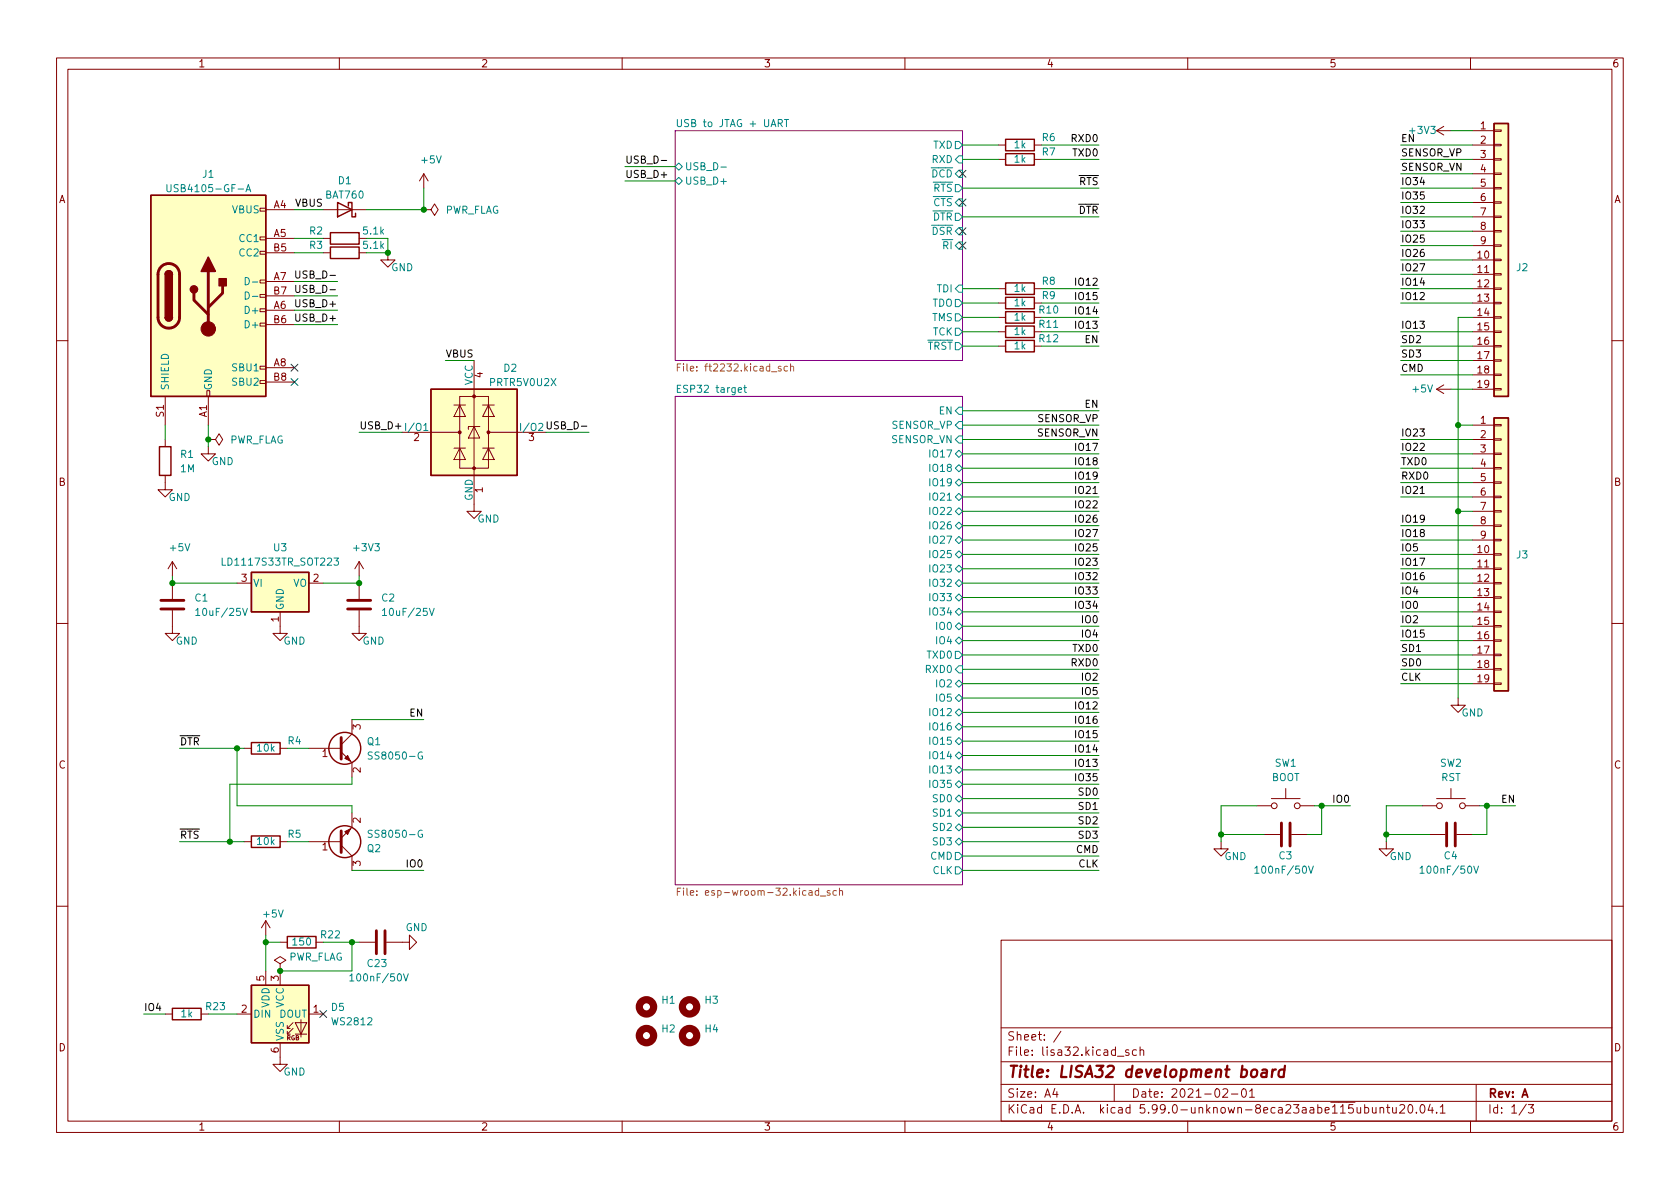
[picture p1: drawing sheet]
<svg xmlns="http://www.w3.org/2000/svg" width="297mm" height="210mm" viewBox="0 0 297 210" stroke-linecap="round" stroke-linejoin="round" font-family="sans-serif">
<g fill="none" stroke="#840000" stroke-width=".18">
<path d="M10 10.2h277v190.1h-277zM12 12.2h273v186.1h-273zM60 10.2v2M110 10.2v2M160 10.2v2M210 10.2v2M260 10.2v2M46 36.8h1v.5h-1zM47 37.1h5.1M57.1 37.1h7.7M74.9 37.1h1.3l.6-1 .7 1-.7 1-.6-1M74.9 37.1h.1"/>
<path d="M74.9 30.7l-.7 1.3M74.9 30.7v2.6M74.9 30.7l.8 1.3M176.5 25.6h1.3M176.5 28.2h1.3M182.9 25.6h1.2M182.9 28.2h1.2M254 23.1l1.3 .8M254 23.1h2.5M255.3 22.3l-1.3 .8M260.3 25.6h3.9M260.3 28.2h3.9"/>
<path d="M260.3 23.1h3.9M260.3 30.7h3.9M260.3 33.3h3.9M260.3 35.8h3.9M260.3 38.3h3.9M264.2 38.2h1.2v.3h-1.2zM264.2 35.7h1.2v.2h-1.2zM264.2 33.1h1.2v.3h-1.2zM264.2 30.6h1.2v.3h-1.2zM264.2 28.1h1.2v.2h-1.2zM264.2 25.5h1.2v.3h-1.2zM264.2 23h1.2v.2h-1.2z"/>
<path d="M46 57.1h1v.6h-1zM46 54.6h1v.5h-1zM46 52.1h1v.5h-1zM46 49.5h1v.5h-1zM46 44.4h1v.6h-1zM46 41.9h1v.5h-1zM47 42.2h5.1M47 54.9h5.1M47 49.8h5.1M47 44.7h5.1M47 57.4h5.1M47 52.3h5.1"/>
<path d="M57.1 42.2h1.3M57.1 44.7h1.3M63.5 42.2h1.3M63.5 44.7h1.3M68.6 44.7v1.3h1.2l-1.2 1.2-1.3-1.2h1.3M176.5 56.1h1.3M176.5 58.7h1.3M176.5 51h1.3M176.5 53.6h1.3M182.9 56.1h1.2M182.9 58.7h1.2M182.9 51h1.2"/>
<path d="M182.9 53.6h1.2M260.3 56.1h3.9M260.3 58.7h3.9M260.3 51h3.9M260.3 53.6h3.9M260.3 46h3.9M260.3 48.5h3.9M260.3 40.9h3.9M260.3 43.4h3.9M264.2 50.9h1.2v.3h-1.2zM264.2 53.5h1.2v.2h-1.2zM264.2 56h1.2v.3h-1.2z"/>
<path d="M264.2 58.5h1.2v.3h-1.2zM264.2 48.4h1.2v.2h-1.2zM264.2 43.3h1.2v.3h-1.2zM264.2 40.8h1.2v.2h-1.2zM264.2 45.8h1.2v.3h-1.2zM10 60.2h2M29.2 70.1v5.1M29.2 77.7v1.3M36.6 69.1h.5v1h-.5zM36.8 79v1.3h1.3l-1.3 1.2-1.2-1.2h1.2M36.8 77.7h1.3l.6-1 .7 1-.7 1-.6-1M36.8 77.7h.1"/>
<path d="M36.8 70.1v5.1M46 67.3h1v.5h-1zM46 64.8h1v.5h-1zM47 65h5.1M47 67.6h5.1M71.1 76.4h10.2M80.3 79.2h2M80.3 71.6h2M81.3 70.1h5.1v12.7h-5.1zM81.3 79.2l1 2.1h-2zM81.3 71.6l1 2.1h-2zM83.8 75.4l1 2.1h-2z"/>
<path d="M83.8 63.7v26.7h1.3l-1.3 1.3-1.3-1.3h1.3M84.8 75.4h-2v.5M85.3 79.2h2.1M85.3 71.6h2.1M86.4 79.2l1 2.1h-2.1zM86.4 71.6l1 2.1h-2.1zM86.4 76.4h10.1M176.5 61.2h1.3M182.9 61.2h1.2M254 68.8h2.5M254 68.8l1.3 .8M255.3 68.1l-1.3 .7"/>
<path d="M260.3 61.2h3.9M260.3 75.2h3.9M260.3 77.7h3.9M260.3 63.7h3.9M260.3 66.3h3.9M260.3 68.8h3.9M264.2 77.6h1.2v.2h-1.2zM264.2 75.1h1.2v.2h-1.2zM264.2 61.1h1.2v.2h-1.2zM264.2 63.6h1.2v.3h-1.2zM264.2 66.2h1.2v.2h-1.2zM264.2 68.7h1.2v.3h-1.2z"/>
<path d="M285 60.2h2M29.2 84.1v2.5h1.3l-1.3 1.3-1.3-1.3h1.3M30.5 99.3l-.8 1.3M30.5 99.3v2.5M30.5 99.3l.7 1.3M63.5 99.3l-.8 1.3M63.5 99.3v2.5M63.5 99.3l.8 1.3M260.3 98h3.9M260.3 80.3h3.9M260.3 82.8h3.9M260.3 85.3h3.9"/>
<path d="M260.3 87.9h3.9M260.3 90.4h3.9M260.3 93h3.9M260.3 95.5h3.9M264.2 95.4h1.2v.2h-1.2zM264.2 92.8h1.2v.3h-1.2zM264.2 90.3h1.2v.2h-1.2zM264.2 87.8h1.2v.2h-1.2zM264.2 97.9h1.2v.3h-1.2zM264.2 85.2h1.2v.3h-1.2zM264.2 82.7h1.2v.2h-1.2zM264.2 80.1h1.2v.3h-1.2z"/>
<path d="M10 110.2h2M30.5 107.9v4.1h1.2l-1.2 1.3-1.3-1.3h1.3M30.5 103.1v2.8M41.9 103.1h2.5M49.5 108.2v3.8h1.3l-1.3 1.3-1.2-1.3h1.2M54.6 103.1h2.5M63.5 107.9v4.1h1.3l-1.3 1.3-1.3-1.3h1.3M63.5 103.1v2.8M260.3 100.6h3.9M260.3 103.1h3.9M260.3 105.7h3.9M260.3 108.2h3.9"/>
<path d="M260.3 110.7h3.9M260.3 113.3h3.9M260.3 115.8h3.9M260.3 118.4h3.9M264.2 103h1.2v.2h-1.2zM264.2 105.5h1.2v.3h-1.2zM264.2 108.1h1.2v.2h-1.2zM264.2 110.6h1.2v.3h-1.2zM264.2 113.2h1.2v.2h-1.2zM264.2 115.7h1.2v.2h-1.2zM264.2 118.2h1.2v.3h-1.2zM264.2 100.5h1.2v.2h-1.2z"/>
<path d="M285 110.2h2M43.2 132.3h1.2M49.5 132.3h1.3M54.6 132.3h5.7M60.3 133l1.9 1.9v2.5M62.2 127.2v2.6l-1.9 1.9M227.3 139.4v1.8M256.5 139.4v1.8M257.8 123.4v1.3h1.3l-1.3 1.3-1.3-1.3h1.3M260.3 120.9h3.9M264.2 120.8h1.2v.2h-1.2zM43.2 148.8h1.2"/>
<path d="M49.5 148.8h1.3M54.6 148.8h5.7M60.3 149.5l1.9 1.9v2.5M62.2 143.8v2.5l-1.9 1.9M215.9 148.8v1.3h1.3l-1.3 1.3-1.3-1.3h1.3M222.2 142.5h2.6M223.5 147.6h2.8M224.8 141.2h5.1M228.3 147.6h2.8M229.9 142.5h2.5M245.1 148.8v1.3h1.3l-1.3 1.3-1.3-1.3h1.3M251.5 142.5h2.5"/>
<path d="M252.7 147.6h2.8M254 141.2h5.1M257.6 147.6h2.7M259.1 142.5h2.5M10 160.2h2M29.2 179.3h1.3M35.6 179.3h1.2M41.9 179.3h2.5M47 162.8v2.5M47 171.7v2.5M47 162.8l-.8 1.3M47 162.8l.8 1.3"/>
<path d="M49.5 170.4l1-.6-1-.6-1 .6 1 .6v1.3M49.5 171.7h.1M49.5 166.6h1.3M49.5 171.7v2.5M54.6 179.3h2.5M55.9 166.6h1.2M63.5 166.6h2.8M68.3 166.6h4.1v-1.3l1.3 1.3-1.3 1.3v-1.3M177 166.3h108v32h-108zM285 160.2h2M49.5 184.4v3.8h1.3l-1.3 1.3-1.2-1.3h1.2M50.8 181.9h.5"/>
<path d="M51.8 181.9l-1 1v-.5M51.8 180.8l-1 1.1v-.5M52.2 180.8h2l-1 2.1zM52.2 182.9h2M53.2 180.3v3.1M60 198.3v2M110 198.3v2M160 198.3v2M177 194.8h108M177 191.8h108M177 187.8h108M177 181.8h108"/>
<path d="M186.5 192.5l-.4 1h1M186.9 193v1M187.6 182.4l-1.3 1.9M197 191.8v3M197.6 186.8h1.1M199.6 185.7l-.4-.1-.2 .2 .1 .3 .5 .1v.4h-.6M200.9 185.7l-.4-.1-.3 .3v.4l.2 .3h.5M201.6 185.8l.2-.2 .3 .1 .1 .9M201.6 185.1v1.5M210 198.3v2M216.2 192.7l.6-.2 .2 .2 .1 .3-1 1h1M217.7 193.5h1.2"/>
<path d="M219.7 192.6l.2-.1a.81 .81 0 0 1 .5 .7 .81 .81 0 0 1-.3 .8h-.1a.81 .81 0 0 1-.6-.6 .81 .81 0 0 1 .3-.8zM220.9 193l.5-.5v1.5M220.9 194h.9M244 196l.2-.2 .4 .1v.9M244 195.8v1M245.1 195.8h.6M245.4 195.3v1.3l.3 .2M246.2 195.8l.1 1h.3l.3-.1M246.9 195.8v1M247.5 195.5l.6-.2 .2 .2 .1 .3-1 1h1M249.1 195.5l.2-.2a.81 .81 0 0 1 .6 .7 .81 .81 0 0 1-.3 .8h-.2a.81 .81 0 0 1-.3-1.3zM250.4 196.7v.1"/>
<path d="M251.3 195.4l.1-.1a.81 .81 0 0 1 .6 .7 .81 .81 0 0 1-.3 .8h-.1a.81 .81 0 0 1-.6-.6 .81 .81 0 0 1 .3-.8zM252.9 195.3l-.4 1h.9M253.2 195.8v1M254 196.7v.1M254.7 195.8l.4-.5v1.5M254.7 196.8h.8M260 198.3v2M261 191.8v6.5M269.9 195.3l-1.3 1.9M270.2 195.3h1l-.6 .6 .5 .1v.7l-.2 .1h-.5l-.2-.1"/>
<circle cx="225.3" cy="142.5" r=".51"/>
<circle cx="229.4" cy="142.5" r=".51"/>
<circle cx="254.5" cy="142.5" r=".51"/>
<circle cx="258.6" cy="142.5" r=".51"/>
</g>
<path d="M223.2 189.2l.2-.1 .6 .1-.1 1.3M224 189.6l-.7 .1a.4 .4 0 0 0-.3 .3 .4 .4 0 0 0 .2 .5l.7-.1M225 189.1l-.2 1.4M225.6 189.1l-.4 .1-.2 .3M227.1 189.2a.66 .66 0 0 0-1 .3l-.1 .6 .2 .3 .2 .1 .6-.1M227.2 188.5l-.3 2" fill="none" stroke="#840000" stroke-width=".4"/>
<g fill="#fff" stroke="#fff" stroke-width=".18">
<path d="M119.4 70.1h50.8v86.4h-50.8z"/>
<path d="M119.4 23.1h50.8v40.6h-50.8z"/>
</g>
<path d="M119.4 23.1h50.8v40.6h-50.8zM119.4 70.1h50.8v86.4h-50.8z" fill="none" stroke="#840084" stroke-width=".18"/>
<g fill="none" stroke="#008484" stroke-width=".18">
<path d="M29.5 32.6v1.1l.3 .2h.3l.1-.2v-1.1M43.5 33.9l.4-1.3 .4 1.3M43.6 33.5h.6M119.4 32l.6-.6 .6 .6-.6 .6zM119.4 29.5l.6-.7 .6 .7-.6 .6zM119.8 21.1v1.1l.2 .2h.2l.3-.2v-1.1M127.5 29.5h.9M138.7 21.1h.7M139.1 21.1v1.3M168.9 25h.6l.7 .6-.7 .7h-.6zM168.9 32.6h.6l.7 .7-.7 .6h-.6zM168.9 37.7h.6l.7 .6-.7 .7h-.6z"/>
<path d="M169.5 27.6h.7v1.2h-.7l-.6-.6zM169.5 30.1h.7v1.3h-.7l-.6-.7zM169.5 35.2h.7v1.2h-.7l-.6-.6zM43.4 49.1a.64 .64 0 0 1 .7 .6 .64 .64 0 0 1-.7 .7zM43.4 51.6a.64 .64 0 0 1 .7 .7 .64 .64 0 0 1-.7 .6zM44.6 49.9h1M44.6 52.4h1M168.9 55.5h.6l.7 .6-.7 .7h-.6zM168.9 58h.6l.7 .7-.7 .6h-.6zM168.9 53h.6l.7 .6-.7 .6h-.6zM169.5 40.3h.7v1.2h-.7l-.6-.6zM169.5 42.8h.7v1.3h-.7l-.6-.7z"/>
<path d="M169.5 50.4h.7v1.3h-.7l-.6-.7zM74.9 76.1h.8M119.8 68.7h.4M120.4 68.1h-.6v1.3h.6M131.5 68.5h.5M131.7 68.1v1.1l.3 .2M168.9 60.6h.6l.7 .6-.7 .6h-.6zM169.5 72h.7v1.3h-.7l-.6-.7zM169.5 74.5h.7v1.3h-.7l-.6-.6zM169.5 77.1h.7v1.3h-.7l-.6-.7zM39.3 98.7v1.3h.6M59.1 98.7h.7l-.4 .5 .4 .1v.5l-.2 .2-.5-.2"/>
<path d="M168.9 80.3l.6-.7 .7 .7-.7 .6zM168.9 82.8l.6-.6 .7 .6-.7 .6zM168.9 85.3l.6-.6 .7 .6-.7 .7zM168.9 87.9l.6-.7 .7 .7-.7 .6zM168.9 93l.6-.7 .7 .7-.7 .6zM168.9 95.5l.6-.6 .7 .6-.7 .6zM169.5 89.8l.7 .6-.7 .7-.6-.7zM169.5 97.4l.7 .6-.7 .7-.6-.7zM34.6 107.9l.4-.3v1.2M34.6 108.8h.7M42.9 107.6l.4 1.2 .4-1.2M67.6 107.9l.4-.3v1.2"/>
<path d="M67.6 108.8h.8M75.9 107.6l.4 1.2 .5-1.2M168.9 100.6l.6-.7 .7 .7-.7 .6zM168.9 103.1l.6-.6 .7 .6-.7 .7zM168.9 105.7l.6-.7 .7 .7-.7 .6zM168.9 108.2l.6-.6 .7 .6-.7 .6zM168.9 110.7l.6-.6 .7 .6-.7 .7zM168.9 113.3l.6-.7 .7 .7-.7 .6zM168.9 115.2h.6l.7 .6-.7 .7h-.6zM169.5 117.7h.7v1.3h-.7l-.6-.6zM65.8 133h-.5l-.1 .1v.4l.5 .2 .1 .3-.2 .2h-.5M74.6 133a.59 .59 0 0 0-.7 .6 .59 .59 0 0 0 .7 .6l.1-.5h-.2"/>
<path d="M168.9 123.4l.6-.6 .7 .6-.7 .7zM168.9 126l.6-.7 .7 .7-.7 .6zM168.9 128.5l.6-.6 .7 .6-.7 .7zM168.9 131.1l.6-.7 .7 .7-.7 .6zM168.9 133.6l.6-.6 .7 .6-.7 .6zM168.9 136.1l.6-.6 .7 .6-.7 .7zM168.9 138.7l.6-.7 .7 .7-.7 .6zM169.5 120.3l.7 .6-.7 .6-.6-.6zM65.8 146.9l-.5-.1-.1 .1v.4l.5 .2 .1 .3-.2 .3-.5-.1M74.6 146.9a.59 .59 0 0 0-.7 .5 .59 .59 0 0 0 .7 .6l.1-.5h-.2M168.9 141.2l.6-.6 .7 .6-.7 .7zM168.9 143.8l.6-.7 .7 .7-.7 .6z"/>
<path d="M168.9 146.3l.6-.6 .7 .6-.7 .6zM168.9 150.7h.6l.7 .7-.7 .6h-.6zM168.9 148.8l.6-.6 .7 .6-.7 .7zM168.9 153.3h.6l.7 .6-.7 .7h-.6zM221.9 153.5l.3-.3v1.2M221.9 154.4h.7M231.4 153.2l.4 1.2 .4-1.2M251.1 153.5l.3-.3v1.2M251.1 154.4h.7M260.6 153.2l.4 1.2 .4-1.2M61.8 172.6l.4-.4v1.3M61.8 173.5h.8"/>
<path d="M71.3 172.2l.5 1.3 .4-1.3"/>
</g>
<g fill="none" stroke="#848400" stroke-width=".18">
<path d="M119.8 64.9h.4M120.4 64.3h-.6v1.3M139.2 64.8h-.3l-.3 .2 .2 .6h.4M139.8 64.9l.2-.1h.3v.8M139.8 64.3v1.3M119.8 157.7h.4M120.4 157.1h-.6v1.2M120.9 157.1v.1M120.9 157.5v.8M145 158.4h1M146.7 157.5h-.3l-.1 .2v.1l.4 .2v.3h-.4M147.9 157.5h-.4l-.2 .2 .1 .6h.5"/>
<path d="M148.4 157.6l.2-.1h.3l.1 .8M148.4 157.1v1.2"/>
</g>
<g fill="#ffffc2" stroke="#ffffc2" stroke-width=".18">
<path d="M26.7 34.5h20.3v35.6h-20.3z"/>
<path d="M264.2 73.9h2.5v48.3h-2.5z"/>
<path d="M76.2 68.8h15.2v15.3h-15.2z"/>
<path d="M44.4 101.2h10.2v7h-10.2z"/>
<path d="M44.4 174.2h10.2v10.2h-10.2z"/>
<path d="M264.2 21.8h2.5v48.3h-2.5z"/>
</g>
<g fill="none" stroke="#840000" stroke-width=".25">
<path d="M26.7 34.5h20.3v35.6h-20.3zM59.7 35.8l2.5 1.3-2.5 1.2zM61.6 36.4v-.6h.6v2.5h.7v-.6M177.8 24.6h5.1v2.1h-5.1zM177.8 27.2h5.1v2h-5.1zM264.2 21.8h2.5v48.3h-2.5zM29.2 56.1a.64 .64 0 0 0 .6 .7 .64 .64 0 0 0 .7-.7M29.2 48.5a.64 .64 0 0 1 .6-.6 .64 .64 0 0 1 .7 .6M58.4 41.1h5.1v2.1h-5.1zM58.4 43.7h5.1v2h-5.1zM177.8 55.1h5.1v2h-5.1zM177.8 57.7h5.1v2h-5.1z"/>
<path d="M177.8 50h5.1v2.1h-5.1zM177.8 52.6h5.1v2h-5.1zM28.2 79h2v5.1h-2zM76.2 68.8h15.2v15.3h-15.2zM177.8 60.2h5.1v2h-5.1zM264.2 73.9h2.5v48.3h-2.5zM44.4 101.2h10.2v7h-10.2zM44.4 131.3h5.1v2h-5.1zM44.4 147.8h5.1v2.1h-5.1zM30.5 178.3h5.1v2h-5.1zM44.4 174.2h10.2v10.2h-10.2zM50.8 165.6h5.1v2h-5.1z"/>
<circle cx="61" cy="132.3" r="2.82"/>
<circle cx="61" cy="148.8" r="2.82"/>
</g>
<g fill="none" stroke="#840000" stroke-width=".51">
<path d="M28.5 47.2a1.91 1.91 0 0 1 2.1-.5 1.91 1.91 0 0 1 1.1 1.8v7.6a1.91 1.91 0 0 1-1.9 1.9 1.91 1.91 0 0 1-1.9-1.9v-7.8l.2-.6zM34.3 51.8v1.3l2.5 2.5M36.8 48v10.2M39.4 50.5v1.3l-2.6 2.6M28.4 107.7h4.1M28.4 106.2h4.1M61.5 107.7h4M61.5 106.2h4M60.3 130.4v3.8M60.3 146.9v3.8M226.6 145.5v4.1M228.1 145.5v4.1"/>
<path d="M255.8 145.5v4.1M257.3 145.5v4.1M66.5 164.6v4.1M68.1 164.6v4.1"/>
</g>
<g fill="#840000" stroke="#840000" stroke-width=".25">
<path d="M29.2 56.1h1.3a.64 .64 0 0 1-.7 .7 .64 .64 0 0 1-.6-.7z"/>
<path d="M29.4 48.1a.64 .64 0 0 1 .7-.2 .64 .64 0 0 1 .4 .6h-1.3z"/>
<path d="M29.2 48.5h1.3v7.6h-1.3z"/>
<path d="M38.7 49.3h1.3v1.2h-1.3z"/>
<path d="M36.8 45.5l1.3 2.5h-2.5z"/>
<circle cx="34.3" cy="51.2" r=".63"/>
</g>
<g fill="#840000" stroke="#840000" stroke-width=".18">
<path d="M61 147.1l1-.5-.5 1z"/>
<path d="M61 134.1l.5-.5 .5 1z"/>
<circle cx="36.8" cy="58.2" r="1.27"/>
<circle cx="81.3" cy="76.4" r=".25"/>
<circle cx="83.8" cy="82.8" r=".25"/>
<circle cx="83.8" cy="70.1" r=".25"/>
<circle cx="86.4" cy="76.4" r=".25"/>
</g>
<g fill="none" stroke="#840000" stroke-width="1.3">
<circle cx="114.3" cy="178" r="1.27"/>
<circle cx="121.9" cy="178" r="1.27"/>
<circle cx="114.3" cy="183.1" r="1.27"/>
<circle cx="121.9" cy="183.1" r="1.27"/>
</g>
<path d="M116.9 28.4h1M52.3 50.4v1.1l.2 .2h.3l.2-.2v-1.1M52.3 47.9v1l.2 .3h.3l.2-.3v-1M96.7 74.6v1l.3 .2h.2l.3-.2v-1M251.1 87.3h.7" fill="none" stroke="#000" stroke-width=".18"/>
<g fill="none" stroke="#008400" stroke-width=".18">
<path d="M52.1 37.1h5M74.9 33.3v3.8h-10.1M110.5 32h8.9M110.5 29.5h8.9M170.2 33.3h24.1M170.2 38.3h24.1M170.2 25.6h6.3M170.2 28.2h6.3M184.1 25.6h10.2M184.1 28.2h10.2M247.6 30.7h12.7M247.6 33.3h12.7"/>
<path d="M247.6 35.8h12.7M247.6 38.3h12.7M247.6 25.6h12.7M247.6 28.2h12.7M256.5 23.1h3.8M52.1 44.7h5M52.1 42.2h5M52.1 57.4h7.6M52.1 54.9h7.6M52.1 52.3h7.6M52.1 49.8h7.6M64.8 42.2h3.8v2.5h-3.8"/>
<path d="M170.2 58.7h6.3M170.2 51h6.3M170.2 53.6h6.3M170.2 56.1h6.3M184.1 58.7h10.2M184.1 51h10.2M184.1 53.6h10.2M184.1 56.1h10.2M247.6 58.7h12.7M247.6 40.9h12.7M247.6 51h12.7M247.6 53.6h12.7"/>
<path d="M247.6 46h12.7M247.6 48.5h12.7M247.6 43.4h12.7M260.3 56.1h-2.5v67.3M29.2 75.2v2.5M36.8 75.2v3.8M63.5 76.4h7.6M78.7 63.7h5.1M96.5 76.4h7.6M170.2 77.7h24.1M170.2 61.2h6.3M170.2 75.2h24.1"/>
<path d="M170.2 72.6h24.1M184.1 61.2h10.2M247.6 63.7h12.7M247.6 77.7h12.7M247.6 61.2h12.7M247.6 66.3h12.7M256.5 68.8h3.8M257.8 75.2h2.5M170.2 80.3h24.1M170.2 82.8h24.1M170.2 98h24.1M170.2 85.3h24.1"/>
<path d="M170.2 87.9h24.1M170.2 90.4h24.1M170.2 93h24.1M170.2 95.5h24.1M247.6 80.3h12.7M247.6 82.8h12.7M247.6 98h12.7M247.6 85.3h12.7M247.6 87.9h12.7M247.6 93h12.7M247.6 95.5h12.7M257.8 90.4h2.5"/>
<path d="M30.5 101.8v1.3h11.4M63.5 101.8v1.3h-6.4M170.2 110.7h24.1M170.2 113.3h24.1M170.2 115.8h24.1M170.2 118.4h24.1M170.2 108.2h24.1M170.2 105.7h24.1M170.2 103.1h24.1M170.2 100.6h24.1M247.6 110.7h12.7M247.6 113.3h12.7"/>
<path d="M247.6 115.8h12.7M247.6 118.4h12.7M247.6 108.2h12.7M247.6 105.7h12.7M247.6 103.1h12.7M247.6 100.6h12.7M31.7 132.3h11.5M41.9 132.3v10.2h20.3v1.3M50.8 132.3h3.8M62.2 137.4v1.3h-21.6v10.1M62.2 127.2h12.7M170.2 120.9h24.1"/>
<path d="M170.2 138.7h24.1M170.2 123.4h24.1M170.2 126h24.1M170.2 128.5h24.1M170.2 131.1h24.1M170.2 133.6h24.1M170.2 136.1h24.1M247.6 120.9h12.7M31.7 148.8h11.5M50.8 148.8h3.8M62.2 153.9h12.7M170.2 148.8h24.1"/>
<path d="M170.2 153.9h24.1M170.2 143.8h24.1M170.2 146.3h24.1M170.2 151.4h24.1M170.2 141.2h24.1M215.9 147.6h7.6M222.2 142.5h-6.3v6.3M232.4 142.5h6.4M233.7 142.5v5.1h-2.6M245.1 147.6h7.6M251.5 142.5h-6.4v6.3M261.6 142.5h6.4"/>
<path d="M262.9 142.5v5.1h-2.6M25.4 179.3h3.8M36.8 179.3h5.1M47 166.6h2.5M47 165.3v6.4M57.1 166.6h6.4M62.2 166.6v5.1h-12.7"/>
</g>
<g fill="none" stroke="#000084" stroke-width=".18">
<path d="M169.6 35.2l1.2 1.2M169.6 30.1l1.2 1.2M170.8 35.2l-1.2 1.2M170.8 30.1l-1.2 1.2M169.6 42.8l1.2 1.2M169.6 40.3l1.2 1.2M170.8 42.8l-1.2 1.2M170.8 40.3l-1.2 1.2M51.5 66.9l1.2 1.3M51.5 64.4l1.2 1.2M52.7 66.9l-1.2 1.3M52.7 64.4l-1.2 1.2"/>
<path d="M56.5 178.7l1.3 1.2M57.8 178.7l-1.3 1.2"/>
</g>
<g fill="#008400" stroke="#008400" stroke-width=".18">
<circle cx="47" cy="166.6" r=".46"/>
<circle cx="49.5" cy="171.7" r=".46"/>
<circle cx="40.6" cy="148.8" r=".46"/>
<circle cx="62.2" cy="166.6" r=".46"/>
<circle cx="74.9" cy="37.1" r=".46"/>
<circle cx="68.6" cy="44.7" r=".46"/>
<circle cx="30.5" cy="103.1" r=".46"/>
<circle cx="41.9" cy="132.3" r=".46"/>
<circle cx="36.8" cy="77.7" r=".46"/>
<circle cx="63.5" cy="103.1" r=".46"/>
<circle cx="257.8" cy="90.4" r=".46"/>
<circle cx="233.7" cy="142.5" r=".46"/>
<circle cx="245.1" cy="147.6" r=".46"/>
<circle cx="262.9" cy="142.5" r=".46"/>
<circle cx="257.8" cy="75.2" r=".46"/>
<circle cx="215.9" cy="147.6" r=".46"/>
</g>
<text font-size="2.8" fill="#840000" x="178" y="190.6">Title: LISA32 development board</text>
<g font-size="2.1" fill="#840000">
<text x="178" y="184">Sheet: /</text>
<text x="178" y="186.7">File: lisa32.kicad_sch</text>
<text x="178" y="196.9">KiCad E.D.A. kicad 5.99.0-unknown-8eca23aabe~115~ubuntu20.04.1</text>
<text x="178" y="194.1">Size: A4</text>
<text x="200" y="194.1">Date: 2021-02-01</text>
<text x="263" y="194.1">Rev: A</text>
<text x="263" y="196.9">Id: 1/3</text>
</g>
<g font-size="1.8" fill="#840000">
<text x="35" y="11.9">1</text>
<text x="85" y="11.9">2</text>
<text x="135" y="11.9">3</text>
<text x="185" y="11.9">4</text>
<text x="235" y="11.9">5</text>
<text x="285" y="11.9">6</text>
<text x="261.8" y="22.9">1</text>
<text x="261.8" y="25.4">2</text>
<text x="261.8" y="27.9">3</text>
<text x="10.3" y="35.9">A</text>
<text x="261.8" y="30.5">4</text>
<text x="261.8" y="33">5</text>
<text x="261.8" y="35.6">6</text>
<text x="285.3" y="35.9">A</text>
<text x="48.4" y="36.8">A4</text>
<text x="48.4" y="41.9">A5</text>
<text x="261.8" y="38.1">7</text>
<text x="261.8" y="40.6">8</text>
<text x="48.4" y="44.4">B5</text>
<text x="261.3" y="45.7">10</text>
<text x="261.8" y="43.2">9</text>
<text x="48.4" y="49.5">A7</text>
<text x="48.4" y="52.1">B7</text>
<text x="261.3" y="48.3">11</text>
<text x="261.3" y="50.8">12</text>
<text x="261.3" y="53.3">13</text>
<text x="48.4" y="54.6">A6</text>
<text x="48.4" y="57.1">B6</text>
<text x="261.3" y="55.9">14</text>
<text x="261.3" y="58.4">15</text>
<text x="48.4" y="64.8">A8</text>
<text x="261.3" y="61">16</text>
<text x="261.3" y="63.5">17</text>
<text x="48.4" y="67.3">B8</text>
<text x="85.3" y="66.8" transform="rotate(-90 85.3 66.8)">4</text>
<text x="261.3" y="66">18</text>
<text x="261.3" y="68.6">19</text>
<text x="29" y="73.7" transform="rotate(-90 29 73.7)">S1</text>
<text x="36.6" y="73.8" transform="rotate(-90 36.6 73.8)">A1</text>
<text x="73.2" y="78">2</text>
<text x="93.5" y="78">3</text>
<text x="261.8" y="74.9">1</text>
<text x="261.8" y="77.5">2</text>
<text x="261.8" y="80">3</text>
<text x="261.8" y="82.5">4</text>
<text x="10.3" y="85.9">B</text>
<text x="85.3" y="87.1" transform="rotate(-90 85.3 87.1)">1</text>
<text x="261.8" y="85.1">5</text>
<text x="261.8" y="87.6">6</text>
<text x="285.3" y="85.9">B</text>
<text x="261.8" y="90.2">7</text>
<text x="261.8" y="92.7">8</text>
<text x="261.8" y="95.2">9</text>
<text x="261.3" y="97.8">10</text>
<text x="261.3" y="100.3">11</text>
<text x="42.7" y="102.9">3</text>
<text x="55.4" y="102.9">2</text>
<text x="261.3" y="102.9">12</text>
<text x="261.3" y="105.4">13</text>
<text x="261.3" y="107.9">14</text>
<text x="49.3" y="110" transform="rotate(-90 49.3 110)">1</text>
<text x="261.3" y="110.5">15</text>
<text x="261.3" y="113">16</text>
<text x="261.3" y="115.6">17</text>
<text x="261.3" y="118.1">18</text>
<text x="261.3" y="120.6">19</text>
<text x="63.8" y="129" transform="rotate(-90 63.8 129)">3</text>
<text x="10.3" y="135.9">C</text>
<text x="57" y="133.9">1</text>
<text x="63.8" y="136.6" transform="rotate(-90 63.8 136.6)">2</text>
<text x="285.3" y="135.9">C</text>
<text x="63.8" y="145.5" transform="rotate(-90 63.8 145.5)">2</text>
<text x="57" y="150.4">1</text>
<text x="63.8" y="153.1" transform="rotate(-90 63.8 153.1)">3</text>
<text x="46.7" y="173.5" transform="rotate(-90 46.7 173.5)">5</text>
<text x="49.3" y="173.5" transform="rotate(-90 49.3 173.5)">3</text>
<text x="42.7" y="179.1">2</text>
<text x="55.4" y="179.1">1</text>
<text x="10.3" y="185.9">D</text>
<text x="285.3" y="185.9">D</text>
<text x="49.3" y="186.2" transform="rotate(-90 49.3 186.2)">6</text>
<text x="35" y="199.9">1</text>
<text x="85" y="199.9">2</text>
<text x="135" y="199.9">3</text>
<text x="185" y="199.9">4</text>
<text x="235" y="199.9">5</text>
<text x="285" y="199.9">6</text>
</g>
<g font-size="1.8" fill="#008484">
<text x="120.5" y="22.5">USB to JTAG + UART</text>
<text x="249.4" y="23.7">+3V3</text>
<text x="74.6" y="28.9">+5V</text>
<text x="164.8" y="28.8">RXD</text>
<text x="165" y="26.3">TXD</text>
<text x="179.4" y="26.2">1k</text>
<text x="179.4" y="28.8">1k</text>
<text x="184.3" y="24.9">R6</text>
<text x="184.3" y="27.5">R7</text>
<text x="30.5" y="34">USB4105-GF-A</text>
<text x="35.8" y="31.4">J1</text>
<text x="57.7" y="35.1">BAT760</text>
<text x="59.8" y="32.6">D1</text>
<text x="121" y="32.6">USB_D+</text>
<text x="121" y="30.1">USB_D-</text>
<text x="164.7" y="31.4">~DCD</text>
<text x="165" y="33.9">~RTS</text>
<text x="41.1" y="37.7">VBUS</text>
<text x="54.7" y="41.5">R2</text>
<text x="64.3" y="41.5">5.1k</text>
<text x="78.6" y="37.8">PWR_FLAG</text>
<text x="164.8" y="41.5">~DSR</text>
<text x="164.9" y="39">~DTR</text>
<text x="165" y="36.4">~CTS</text>
<text x="42.4" y="42.8">CC1</text>
<text x="42.4" y="45.3">CC2</text>
<text x="54.7" y="44">R3</text>
<text x="64.3" y="44">5.1k</text>
<text x="69.2" y="47.9">GND</text>
<text x="166.8" y="44.1">~RI</text>
<text x="268.2" y="47.9">J2</text>
<text x="165.7" y="51.7">TDI</text>
<text x="179.4" y="51.6">1k</text>
<text x="184.3" y="50.3">R8</text>
<text x="184.3" y="52.9">R9</text>
<text x="43.7" y="55.5">D+</text>
<text x="43.7" y="58">D+</text>
<text x="164.8" y="56.8">TMS</text>
<text x="164.8" y="54.2">TDO</text>
<text x="164.9" y="59.3">TCK</text>
<text x="179.4" y="56.7">1k</text>
<text x="179.4" y="59.2">1k</text>
<text x="179.4" y="54.2">1k</text>
<text x="183.8" y="55.4">R10</text>
<text x="183.8" y="58">R11</text>
<text x="41.3" y="65.7">SBU1</text>
<text x="89.1" y="65.7">D2</text>
<text x="163.9" y="61.8">~TRST</text>
<text x="179.4" y="61.8">1k</text>
<text x="183.8" y="60.5">R12</text>
<text x="29.8" y="69.1" transform="rotate(-90 29.8 69.1)">SHIELD</text>
<text x="37.5" y="69.1" transform="rotate(-90 37.5 69.1)">GND</text>
<text x="41.3" y="68.2">SBU2</text>
<text x="83.6" y="68.2" transform="rotate(-90 83.6 68.2)">VCC</text>
<text x="86.8" y="68.3">PRTR5V0U2X</text>
<text x="120.3" y="69.5">ESP32 target</text>
<text x="249.9" y="69.4">+5V</text>
<text x="72" y="76.2">I/O1</text>
<text x="92.3" y="76.2">I/O2</text>
<text x="157.7" y="75.8">SENSOR_VP</text>
<text x="166.1" y="73.3">EN</text>
<text x="31.9" y="83.5">1M</text>
<text x="31.9" y="81">R1</text>
<text x="37.4" y="82.2">GND</text>
<text x="40.5" y="78.4">PWR_FLAG</text>
<text x="157.6" y="78.4">SENSOR_VN</text>
<text x="164.7" y="80.9">IO17</text>
<text x="164.7" y="83.4">IO18</text>
<text x="29.8" y="88.6">GND</text>
<text x="83.6" y="88.6" transform="rotate(-90 83.6 88.6)">GND</text>
<text x="164.7" y="86">IO19</text>
<text x="164.7" y="88.5">IO21</text>
<text x="84.4" y="92.4">GND</text>
<text x="164.7" y="91.1">IO22</text>
<text x="164.7" y="93.6">IO26</text>
<text x="30.2" y="97.5">+5V</text>
<text x="39.8" y="100">LD1117S33TR_SOT223</text>
<text x="48.4" y="97.5">U3</text>
<text x="62.7" y="97.5">+3V3</text>
<text x="164.7" y="96.1">IO27</text>
<text x="164.7" y="98.7">IO25</text>
<text x="164.7" y="101.2">IO23</text>
<text x="268.2" y="98.7">J3</text>
<text x="34.5" y="106.4">C1</text>
<text x="44.7" y="103.8">VI</text>
<text x="50.2" y="107.9" transform="rotate(-90 50.2 107.9)">GND</text>
<text x="51.8" y="103.8">VO</text>
<text x="67.5" y="106.4">C2</text>
<text x="164.7" y="103.8">IO32</text>
<text x="164.7" y="106.3">IO33</text>
<text x="31.1" y="114">GND</text>
<text x="35.2" y="108.9">10uF/25V</text>
<text x="50.1" y="114">GND</text>
<text x="64.1" y="114">GND</text>
<text x="68.3" y="108.9">10uF/25V</text>
<text x="164.7" y="108.8">IO34</text>
<text x="165.7" y="111.4">IO0</text>
<text x="165.7" y="113.9">IO4</text>
<text x="163.8" y="119">RXD0</text>
<text x="164" y="116.5">TXD0</text>
<text x="165.7" y="121.5">IO2</text>
<text x="165.7" y="124.1">IO5</text>
<text x="50.9" y="131.6">R4</text>
<text x="64.9" y="131.8">Q1</text>
<text x="164.7" y="126.6">IO12</text>
<text x="164.7" y="129.2">IO16</text>
<text x="164.7" y="131.7">IO15</text>
<text x="258.4" y="126.7">GND</text>
<text x="45.5" y="132.9">10k</text>
<text x="65.8" y="134.3">SS8050-G</text>
<text x="164.7" y="134.2">IO14</text>
<text x="164.7" y="136.8">IO13</text>
<text x="225.4" y="135.6">SW1</text>
<text x="254.6" y="135.6">SW2</text>
<text x="164.7" y="139.3">IO35</text>
<text x="165.1" y="141.9">SD0</text>
<text x="224.8" y="138.1">BOOT</text>
<text x="254.8" y="138.1">RST</text>
<text x="45.5" y="149.4">10k</text>
<text x="50.9" y="148.1">R5</text>
<text x="65.8" y="148.1">SS8050-G</text>
<text x="165.1" y="144.4">SD1</text>
<text x="165.1" y="146.9">SD2</text>
<text x="165.1" y="149.5">SD3</text>
<text x="64.9" y="150.7">Q2</text>
<text x="164.5" y="152">CMD</text>
<text x="164.9" y="154.6">CLK</text>
<text x="216.5" y="152.1">GND</text>
<text x="222.6" y="154.5">100nF/50V</text>
<text x="226.2" y="151.9">C3</text>
<text x="245.7" y="152.1">GND</text>
<text x="251.8" y="154.5">100nF/50V</text>
<text x="255.4" y="151.9">C4</text>
<text x="46.7" y="162.2">+5V</text>
<text x="51.9" y="167.2">150</text>
<text x="56.8" y="165.9">R22</text>
<text x="71.7" y="164.6">GND</text>
<text x="50.9" y="169.9">PWR_FLAG</text>
<text x="62.6" y="173.5">100nF/50V</text>
<text x="65" y="171">C23</text>
<text x="32" y="179.9">1k</text>
<text x="36.5" y="178.6">R23</text>
<text x="44.7" y="180">DIN</text>
<text x="47.6" y="178.2" transform="rotate(-90 47.6 178.2)">VDD</text>
<text x="49.3" y="180">DOUT</text>
<text x="50.2" y="178.2" transform="rotate(-90 50.2 178.2)">VCC</text>
<text x="58.6" y="178.8">D5</text>
<text x="117.1" y="177.5">H1</text>
<text x="124.7" y="177.5">H3</text>
<text x="50.2" y="184.1" transform="rotate(-90 50.2 184.1)">VSS</text>
<text x="58.9" y="181.3">WS2812</text>
<text x="117.1" y="182.6">H2</text>
<text x="124.7" y="182.6">H4</text>
<text x="50.1" y="190.2">GND</text>
</g>
<g font-size="1.8">
<text x="110.5" y="28.9">USB_D-</text>
<text x="189.6" y="25.1">RXD0</text>
<text x="189.8" y="27.6">TXD0</text>
<text x="247.6" y="25.1">EN</text>
<text x="247.6" y="27.6">SENSOR_VP</text>
<text x="110.5" y="31.5">USB_D+</text>
<text x="190.8" y="32.7">~RTS</text>
<text x="247.6" y="35.3">IO35</text>
<text x="247.6" y="30.2">SENSOR_VN</text>
<text x="247.6" y="32.7">IO34</text>
<text x="52.2" y="36.5">VBUS</text>
<text x="190.7" y="37.8">~DTR</text>
<text x="247.6" y="40.3">IO33</text>
<text x="247.6" y="37.8">IO32</text>
<text x="247.6" y="48">IO27</text>
<text x="247.6" y="45.4">IO26</text>
<text x="247.6" y="42.9">IO25</text>
<text x="53.1" y="51.8">USB_D-</text>
<text x="53.1" y="49.2">USB_D-</text>
<text x="190.5" y="50.5">IO12</text>
<text x="190.5" y="53">IO15</text>
<text x="247.6" y="50.5">IO14</text>
<text x="247.6" y="53">IO12</text>
<text x="52.7" y="54.3">USB_D+</text>
<text x="52.7" y="56.9">USB_D+</text>
<text x="190.5" y="58.1">IO13</text>
<text x="190.5" y="55.6">IO14</text>
<text x="247.6" y="58.1">IO13</text>
<text x="78.7" y="63.2">VBUS</text>
<text x="191.9" y="60.7">EN</text>
<text x="247.6" y="63.2">SD3</text>
<text x="247.6" y="60.7">SD2</text>
<text x="247.6" y="65.7">CMD</text>
<text x="63.5" y="75.9">USB_D+</text>
<text x="97.6" y="75.9">USB_D-</text>
<text x="183.4" y="77.2">SENSOR_VN</text>
<text x="183.5" y="74.6">SENSOR_VP</text>
<text x="191.9" y="72.1">EN</text>
<text x="247.6" y="77.2">IO23</text>
<text x="190.5" y="82.3">IO18</text>
<text x="190.5" y="79.7">IO17</text>
<text x="247.6" y="79.7">IO22</text>
<text x="247.6" y="82.3">TXD0</text>
<text x="190.5" y="89.9">IO22</text>
<text x="190.5" y="84.8">IO19</text>
<text x="190.5" y="87.3">IO21</text>
<text x="247.6" y="84.8">RXD0</text>
<text x="247.6" y="87.3">IO21</text>
<text x="190.5" y="95">IO27</text>
<text x="190.5" y="92.4">IO26</text>
<text x="247.6" y="95">IO18</text>
<text x="247.6" y="92.4">IO19</text>
<text x="190.5" y="100">IO23</text>
<text x="190.5" y="97.5">IO25</text>
<text x="247.6" y="97.5">IO5</text>
<text x="247.6" y="100">IO17</text>
<text x="190.5" y="107.7">IO34</text>
<text x="190.5" y="105.1">IO33</text>
<text x="190.5" y="102.6">IO32</text>
<text x="247.6" y="102.6">IO16</text>
<text x="247.6" y="105.1">IO4</text>
<text x="247.6" y="107.7">IO0</text>
<text x="191.5" y="112.7">IO4</text>
<text x="191.5" y="110.2">IO0</text>
<text x="247.6" y="112.7">IO15</text>
<text x="247.6" y="110.2">IO2</text>
<text x="189.6" y="117.8">RXD0</text>
<text x="189.8" y="115.3">TXD0</text>
<text x="247.6" y="117.8">SD0</text>
<text x="247.6" y="115.3">SD1</text>
<text x="190.5" y="125.4">IO12</text>
<text x="191.5" y="122.9">IO5</text>
<text x="191.5" y="120.4">IO2</text>
<text x="247.6" y="120.4">CLK</text>
<text x="31.7" y="131.8">~DTR</text>
<text x="72.5" y="126.7">EN</text>
<text x="190.5" y="128">IO16</text>
<text x="190.5" y="130.5">IO15</text>
<text x="190.5" y="133.1">IO14</text>
<text x="190.5" y="135.6">IO13</text>
<text x="190.5" y="138.1">IO35</text>
<text x="190.9" y="140.7">SD0</text>
<text x="190.9" y="143.2">SD1</text>
<text x="235.9" y="141.9">IO0</text>
<text x="265.5" y="141.9">EN</text>
<text x="31.7" y="148.3">~RTS</text>
<text x="190.9" y="145.8">SD2</text>
<text x="190.9" y="148.3">SD3</text>
<text x="72.1" y="153.4">IO0</text>
<text x="190.3" y="150.8">CMD</text>
<text x="190.7" y="153.4">CLK</text>
<text x="25.4" y="178.8">IO4</text>
</g>
<g font-size="1.8" fill="#848400">
<text x="120.9" y="65.7">File: ft2232.kicad_sch</text>
<text x="121.8" y="158.4">File: esp-wroom-32.kicad_sch</text>
</g>
<text font-size="1.1" fill="#840000" x="50.6" y="183.9">RGB</text>
</svg>
